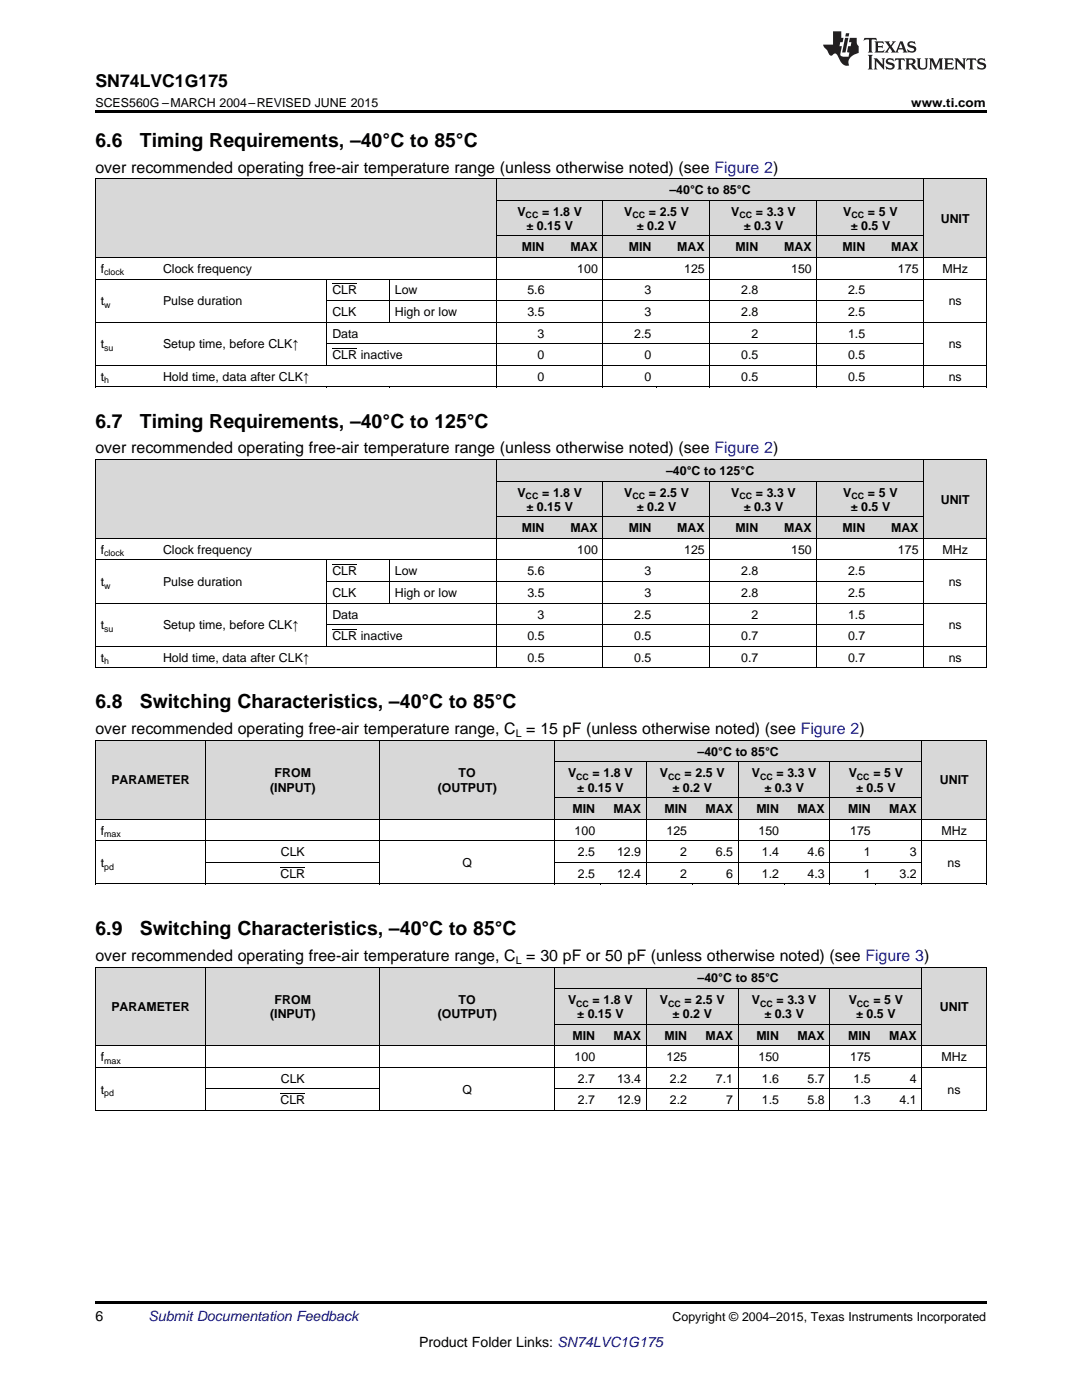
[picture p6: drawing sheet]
<svg xmlns="http://www.w3.org/2000/svg" width="216mm" height="279mm" viewBox="0 0 216 279" stroke-linecap="round" stroke-linejoin="round" font-family="sans-serif">
<g fill="#d8d8d8">
<path d="M19 193h22v15.8h-22z"/>
<path d="M41 193h34.8v15.8h-34.8z"/>
<path d="M75.8 193h34.9v15.8h-34.9z"/>
<path d="M110.7 204.5h9.1v4.3h-9.1z"/>
<path d="M119.8 204.5h9.2v4.3h-9.2z"/>
<path d="M129 204.5h9.2v4.3h-9.2z"/>
<path d="M138.2 204.5h9.2v4.3h-9.2z"/>
<path d="M147.4 204.5h9.1v4.3h-9.1z"/>
<path d="M156.5 204.5h9.2v4.3h-9.2z"/>
<path d="M165.7 204.5h9.1v4.3h-9.1z"/>
<path d="M174.8 204.5h9.2v4.3h-9.2z"/>
<path d="M184 193h12.8v15.8h-12.8z"/>
<path d="M110.7 197.3h9.1v7.2h-9.1z"/>
<path d="M119.8 197.3h9.2v7.2h-9.2z"/>
<path d="M129 197.3h9.2v7.2h-9.2z"/>
<path d="M138.2 197.3h9.2v7.2h-9.2z"/>
<path d="M147.4 197.3h9.1v7.2h-9.1z"/>
<path d="M156.5 197.3h9.2v7.2h-9.2z"/>
<path d="M165.7 197.3h9.1v7.2h-9.1z"/>
<path d="M174.8 197.3h9.2v7.2h-9.2z"/>
<path d="M110.7 193h9.1v4.3h-9.1z"/>
<path d="M119.8 193h9.2v4.3h-9.2z"/>
<path d="M129 193h9.2v4.3h-9.2z"/>
<path d="M138.2 193h9.2v4.3h-9.2z"/>
<path d="M147.4 193h9.1v4.3h-9.1z"/>
<path d="M156.5 193h9.2v4.3h-9.2z"/>
<path d="M165.7 193h9.1v4.3h-9.1z"/>
<path d="M174.8 193h9.2v4.3h-9.2z"/>
<path d="M19 147.8h22v15.7h-22z"/>
<path d="M41 147.8h34.8v15.7h-34.8z"/>
<path d="M75.8 147.8h34.9v15.7h-34.9z"/>
<path d="M110.7 159.2h9.1v4.3h-9.1z"/>
<path d="M119.8 159.2h9.2v4.3h-9.2z"/>
<path d="M129 159.2h9.2v4.3h-9.2z"/>
<path d="M138.2 159.2h9.2v4.3h-9.2z"/>
<path d="M147.4 159.2h9.1v4.3h-9.1z"/>
<path d="M156.5 159.2h9.2v4.3h-9.2z"/>
<path d="M165.7 159.2h9.1v4.3h-9.1z"/>
<path d="M174.8 159.2h9.2v4.3h-9.2z"/>
<path d="M184 147.8h12.8v15.7h-12.8z"/>
<path d="M110.7 152.1h9.1v7.1h-9.1z"/>
<path d="M119.8 152.1h9.2v7.1h-9.2z"/>
<path d="M129 152.1h9.2v7.1h-9.2z"/>
<path d="M138.2 152.1h9.2v7.1h-9.2z"/>
<path d="M147.4 152.1h9.1v7.1h-9.1z"/>
<path d="M156.5 152.1h9.2v7.1h-9.2z"/>
<path d="M165.7 152.1h9.1v7.1h-9.1z"/>
<path d="M174.8 152.1h9.2v7.1h-9.2z"/>
<path d="M110.7 147.8h9.1v4.3h-9.1z"/>
<path d="M119.8 147.8h9.2v4.3h-9.2z"/>
<path d="M129 147.8h9.2v4.3h-9.2z"/>
<path d="M138.2 147.8h9.2v4.3h-9.2z"/>
<path d="M147.4 147.8h9.1v4.3h-9.1z"/>
<path d="M156.5 147.8h9.2v4.3h-9.2z"/>
<path d="M165.7 147.8h9.1v4.3h-9.1z"/>
<path d="M174.8 147.8h9.2v4.3h-9.2z"/>
<path d="M19 91.8h12.5v15.7h-12.5z"/>
<path d="M31.5 91.8h33.8v15.7h-33.8z"/>
<path d="M65.3 91.8h12.4v15.7h-12.4z"/>
<path d="M77.7 91.8h21.4v15.7h-21.4z"/>
<path d="M99.1 103.2h10.6v4.3h-10.6z"/>
<path d="M109.7 103.2h10.7v4.3h-10.7z"/>
<path d="M120.4 103.2h10.7v4.3h-10.7z"/>
<path d="M131.1 103.2h10.6v4.3h-10.6z"/>
<path d="M141.7 103.2h10.7v4.3h-10.7z"/>
<path d="M152.4 103.2h10.7v4.3h-10.7z"/>
<path d="M163.1 103.2h10.6v4.3h-10.6z"/>
<path d="M173.7 103.2h10.7v4.3h-10.7z"/>
<path d="M184.4 91.8h12.4v15.7h-12.4z"/>
<path d="M99.1 96.1h10.6v7.1h-10.6z"/>
<path d="M109.7 96.1h10.7v7.1h-10.7z"/>
<path d="M120.4 96.1h10.7v7.1h-10.7z"/>
<path d="M131.1 96.1h10.6v7.1h-10.6z"/>
<path d="M141.7 96.1h10.7v7.1h-10.7z"/>
<path d="M152.4 96.1h10.7v7.1h-10.7z"/>
<path d="M163.1 96.1h10.6v7.1h-10.6z"/>
<path d="M173.7 96.1h10.7v7.1h-10.7z"/>
<path d="M99.1 91.8h10.6v4.3h-10.6z"/>
<path d="M109.7 91.8h10.7v4.3h-10.7z"/>
<path d="M120.4 91.8h10.7v4.3h-10.7z"/>
<path d="M131.1 91.8h10.6v4.3h-10.6z"/>
<path d="M141.7 91.8h10.7v4.3h-10.7z"/>
<path d="M152.4 91.8h10.7v4.3h-10.7z"/>
<path d="M163.1 91.8h10.6v4.3h-10.6z"/>
<path d="M173.7 91.8h10.7v4.3h-10.7z"/>
<path d="M19 35.7h12.5v15.7h-12.5z"/>
<path d="M31.5 35.7h33.8v15.7h-33.8z"/>
<path d="M65.3 35.7h12.4v15.7h-12.4z"/>
<path d="M77.7 35.7h21.4v15.7h-21.4z"/>
<path d="M99.1 47.1h10.6v4.3h-10.6z"/>
<path d="M109.7 47.1h10.7v4.3h-10.7z"/>
<path d="M120.4 47.1h10.7v4.3h-10.7z"/>
<path d="M131.1 47.1h10.6v4.3h-10.6z"/>
<path d="M141.7 47.1h10.7v4.3h-10.7z"/>
<path d="M152.4 47.1h10.7v4.3h-10.7z"/>
<path d="M163.1 47.1h10.6v4.3h-10.6z"/>
<path d="M173.7 47.1h10.7v4.3h-10.7z"/>
<path d="M184.4 35.7h12.4v15.7h-12.4z"/>
<path d="M99.1 40h10.6v7.1h-10.6z"/>
<path d="M109.7 40h10.7v7.1h-10.7z"/>
<path d="M120.4 40h10.7v7.1h-10.7z"/>
<path d="M131.1 40h10.6v7.1h-10.6z"/>
<path d="M141.7 40h10.7v7.1h-10.7z"/>
<path d="M152.4 40h10.7v7.1h-10.7z"/>
<path d="M163.1 40h10.6v7.1h-10.6z"/>
<path d="M173.7 40h10.7v7.1h-10.7z"/>
<path d="M99.1 35.7h10.6v4.3h-10.6z"/>
<path d="M109.7 35.7h10.7v4.3h-10.7z"/>
<path d="M120.4 35.7h10.7v4.3h-10.7z"/>
<path d="M131.1 35.7h10.6v4.3h-10.6z"/>
<path d="M141.7 35.7h10.7v4.3h-10.7z"/>
<path d="M152.4 35.7h10.7v4.3h-10.7z"/>
<path d="M163.1 35.7h10.6v4.3h-10.6z"/>
<path d="M173.7 35.7h10.7v4.3h-10.7z"/>
</g>
<g fill="#000">
<path d="M19 22h177.8v.5h-177.8zM19 77.2l.2 .1zM65.2 77.2l.1 .1zM77.6 77.2l.1 .1zM99 77.2l.1 .1zM120.3 77.2l.1 .1zM131 77.2l.1 .1zM141.6 77.2l.1 .1zM162.9 77.2l.2 .1zM184.3 77.2l.1 .1zM196.7 77.2l.1 .1zM19 133.3h.2z"/>
<path d="M65.2 133.3h.1zM77.6 133.3h.1zM99 133.3h.1zM109.6 133.3h.1zM120.3 133.3h.1zM131 133.3h.1zM141.6 133.3h.1zM152.3 133.3h.1zM162.9 133.3h.2zM173.6 133.3h.1zM184.3 133.3h.1zM196.7 133.3h.1z"/>
<path d="M19 176.4l.2 .1zM75.7 176.4l.1 .1zM110.6 176.4l.1 .1zM119.7 176.4l.1 .1zM128.9 176.4l.1 .1zM138.1 176.4l.1 .1zM147.2 176.4l.2 .1zM156.4 176.4l.1 .1zM165.6 176.4l.1 .1zM174.7 176.4l.1 .1zM183.9 176.4l.1 .1zM196.7 176.4l.1 .1z"/>
<path d="M19 259.7h177.8v.5h-177.8z"/>
</g>
<g fill="none" stroke="#000" stroke-width=".2">
<path d="M19 35.6l177.8 .1v41.6M19.1 35.7v41.6M99 35.7v41.6M99.1 40h85.3M120.3 40v37.3M141.7 40v37.3M163 40v37.3M184.3 35.7v41.6M19 55.7h177.8M19 51.4h177.8M65.2 55.7v17.3M65.3 60h119.1"/>
<path d="M77.7 55.7v8.6M99.1 47.1h85.3M19 77.2h177.8M19 72.9h177.8M19 64.3h177.8M65.3 68.6h119.1M19 91.7h177.8M19.1 91.7v41.6M99 91.7v41.6M99.1 96h85.3M120.3 96v37.3M141.7 96v37.3"/>
<path d="M163 96v37.3M184.3 91.7v41.6M196.8 91.7v41.6M19 111.7h177.8M19 107.4h177.8M65.2 111.8v17.2M65.3 116h119.1M77.7 111.8v8.6M99.1 103.1h85.3M19 133.3h177.8M19 129h177.8M19 120.4h177.8"/>
<path d="M65.3 124.7h119.1M19 147.8h177.8M19.1 147.8v28.7M41 147.8v28.7M75.8 147.8v28.7M110.6 147.8v28.7M110.7 159.2h73.3M110.7 152.1h73.3M129 152.1v24.4M147.3 152.1v24.4M165.6 152.1v24.4M184 147.8v28.7"/>
<path d="M196.8 147.8v28.7M19 176.4h177.8M19 167.8h177.8M19 163.5h177.8M41 172.1h34.8M110.7 172.1h73.3M19 193h177.8M19.1 193v28.7M41 193v28.7M75.8 193v28.7M110.6 193v28.7M110.7 197.3h73.3"/>
<path d="M129 197.3v24.4M147.3 197.3v24.4M165.6 197.3v24.4M184 193v28.7M196.8 193v28.7M19 213h177.8M19 208.7h177.8M41 217.3h34.8M110.7 217.3h73.3M110.7 204.4h73.3M19 221.6h177.8"/>
</g>
<g fill="#231f20">
<path d="M172.5 7.6l-.1 .5 .4-.2h.6v.1v2.1l-.2 .4h.9l-.2-.4v-2.1l.1-.1h.5l.5 .2-.2-.5zM174.5 8.3l.2 .3v1.5l-.2 .4h1.8l.2-.6a1.04 1.04 0 0 1-1.3 .2v-.7h.6l.3 .2v-.6l-.3 .2h-.6v-.6l.8-.1 .4 .3-.2-.5zM176.5 8.3l.9 1.1-.9 1.1h.8l-.2-.2 .4-.7 .5 .7-.2 .2h1.5l-.2-.2 .2-.4h.9l.1 .4-.2 .2h1l-.3-.3-.7-1.9h-.5l-.9 2-.8-1 .9-1h-.8l.1 .3-.4 .5-.3-.6 .1-.2zM179.7 8.6l.4 1h-.7zM181.3 8.4a.63 .63 0 0 0-.2 .7 .63 .63 0 0 0 .6 .4l.6 .2 .1 .2a.75 .75 0 0 1-.7 .4 .75 .75 0 0 1-.6-.5l.1 .7 .1-.1a1.11 1.11 0 0 0 1.5-.6 1.13 1.13 0 0 0-1.2-.8l-.1-.4a1.04 1.04 0 0 1 1.2 .2l-.2-.5-.2 .1-.4-.2zM173.2 10.9l.2 .4v2.2l-.2 .4h1l-.3-.4v-2.2l.3-.4zM174.3 11.6l.3 .4v1.5l-.3 .4h.8l-.2-.4v-1.3l1.5 1.7v-1.9l.2-.4h-.7l.2 .4v.9l-1.1-1.3zM177 11.8a.62 .62 0 0 0-.2 .7 .62 .62 0 0 0 .6 .4l.6 .1 .1 .3a.76 .76 0 0 1-.7 .3 .76 .76 0 0 1-.7-.4l.2 .7 .1-.1a1.11 1.11 0 0 0 1.5-.6 1.13 1.13 0 0 0-1.2-.8l-.1-.4a1.04 1.04 0 0 1 1.2 .2l-.2-.6-.2 .1-.5-.1zM178.7 11.6l-.2 .6a.61 .61 0 0 1 .8-.3v1.6l-.2 .4h.9l-.2-.4v-1.6a.63 .63 0 0 1 .7 .3l-.1-.6zM180.6 11.6l.3 .4v1.5l-.3 .4h1l-.2-.2-.1-.8 .6 .2a.76 .76 0 0 0 1.2 .7l-1-1a.58 .58 0 0 0 .6-.5 .58 .58 0 0 0-.5-.6zM181.4 11.9h.1a.45 .45 0 0 1 .5 .1 .45 .45 0 0 1 .1 .5l-.8 .2zM182.9 11.6l.2 .2a2.17 2.17 0 0 0 .3 1.9 .99 .99 0 0 0 1.6-.6v-1.1l.2-.4h-.7l.2 .2a1.92 1.92 0 0 1-.2 1.8 .6 .6 0 0 1-.9-.5v-1.1l.2-.4zM185.4 11.6l.2 .4v1.5l-.2 .4h.7l-.2-.4v-1.4l.8 1.8 .8-1.8v1.4l-.2 .4h.9l-.2-.4v-1.5l.2-.4h-.8l-.6 1.5-.6-1.5zM188.4 11.6l.2 .4v1.5l-.2 .4h1.8l.1-.6a1.04 1.04 0 0 1-1.2 .1v-.6h.5l.4 .2v-.6l-.4 .2h-.5v-.7h.8l.3 .3-.1-.6zM190.5 11.6l.2 .4v1.5l-.2 .4h.7l-.2-.4v-1.3l1.5 1.7v-1.9l.2-.4h-.7l.2 .4v.9l-1.1-1.3zM192.9 11.6l-.1 .6a.61 .61 0 0 1 .7-.3l.1 1.6-.3 .4h1l-.3-.4 .1-1.6a.63 .63 0 0 1 .7 .3l-.1-.6zM195.2 11.8a.62 .62 0 0 0-.2 .7 .62 .62 0 0 0 .6 .4l.6 .1 .1 .3a.76 .76 0 0 1-.7 .3 .76 .76 0 0 1-.6-.4l.1 .7 .1-.1a1.11 1.11 0 0 0 1.6-.6 1.13 1.13 0 0 0-1.3-.8l-.1-.4a1.04 1.04 0 0 1 1.2 .2l-.1-.6-.2 .1-.5-.1z"/>
<path d="M166.2 6.3v2.6h-1.9v.4l.8 .9a.91 .91 0 0 0 1 .8 .56 .56 0 0 1 .5-.3 .56 .56 0 0 1 .5 .3l.4 .8a1.53 1.53 0 0 0 1.9 1.2 1.54 1.54 0 0 1 1-2.1l.9-.3v-1.4a1.52 1.52 0 0 1-.4-1.6h-1.3l-.2 .8h.5l-.2 .8h-.5l-.1 1v.2l.4 .1-.2 .8a1.93 1.93 0 0 1-1.6-.3l.3-1.8h-.5l.2-.8h.4l.2-.8h-.4v-1.3zM168.6 7.6l-.6 2.9h.7l.6-2.9zM168.8 6.6l-.1 .7h.6l.2-.7z"/>
</g>
<path d="M66.3 56.6h5M66.3 69.5h5M66.3 112.7h5M66.3 125.6h5M56 173h4.9M56 218.3h4.9" fill="none" stroke="#000" stroke-width=".2"/>
<g font-size="3.9">
<text x="19" y="29.3">6.6</text>
<text x="27.9" y="29.3">Timing Requirements, –40°C to 85°C</text>
<text x="19" y="85.3">6.7</text>
<text x="27.9" y="85.3">Timing Requirements, –40°C to 125°C</text>
<text x="19" y="141.4">6.8</text>
<text x="27.9" y="141.4">Switching Characteristics, –40°C to 85°C</text>
<text x="19" y="186.6">6.9</text>
<text x="27.9" y="186.6">Switching Characteristics, –40°C to 85°C</text>
</g>
<text font-size="3.5" x="19" y="17.3">SN74LVC1G175</text>
<g font-size="3.2">
<text x="19" y="34.4">over recommended operating free-air temperature range (unless otherwise noted) (see Figure 2)</text>
<text x="19" y="90.5">over recommended operating free-air temperature range (unless otherwise noted) (see Figure 2)</text>
<text x="19" y="146.5">over recommended operating free-air temperature range, C = 15 pF (unless otherwise noted) (see Figure 2)</text>
<text x="19" y="191.8">over recommended operating free-air temperature range, C = 30 pF or 50 pF (unless otherwise noted) (see Figure 3)</text>
</g>
<g font-size="2.8">
<text x="19" y="263.6">6</text>
<text x="83.6" y="268.9">Product Folder Links: SN74LVC1G175</text>
</g>
<text font-size="2.8" fill="#0000c8" x="29.6" y="263.6">Submit Documentation Feedback</text>
<g font-size="2.5">
<text x="19" y="21.4">SCES560G –MARCH 2004–REVISED JUNE 2015</text>
<text x="181.8" y="21.4">www.ti.com</text>
<text x="133.6" y="38.7">–40°C to 85°C</text>
<text x="103.3" y="43">V</text>
<text x="105.1" y="45.9">± 0.15 V</text>
<text x="108.2" y="43">=</text>
<text x="110.3" y="43">1.8 V</text>
<text x="124.6" y="43">V</text>
<text x="127.1" y="45.9">± 0.2 V</text>
<text x="129.5" y="43">=</text>
<text x="131.7" y="43">2.5 V</text>
<text x="145.9" y="43">V</text>
<text x="148.4" y="45.9">± 0.3 V</text>
<text x="150.8" y="43">=</text>
<text x="153" y="43">3.3 V</text>
<text x="168.3" y="43">V</text>
<text x="169.8" y="45.9">± 0.5 V</text>
<text x="173.2" y="43">= 5 V</text>
<text x="187.7" y="44.4">UNIT</text>
<text x="104.1" y="50.2">MIN</text>
<text x="113.8" y="50.2">MAX</text>
<text x="125.4" y="50.2">MIN</text>
<text x="135.1" y="50.2">MAX</text>
<text x="146.8" y="50.2">MIN</text>
<text x="156.5" y="50.2">MAX</text>
<text x="168.1" y="50.2">MIN</text>
<text x="177.8" y="50.2">MAX</text>
<text x="20.1" y="54.5">f</text>
<text x="32.5" y="54.5">Clock frequency</text>
<text x="66.3" y="58.8">CLR</text>
<text x="78.8" y="58.8">Low</text>
<text x="105.2" y="58.8">5.6</text>
<text x="115.2" y="54.5">100</text>
<text x="128.6" y="58.8">3</text>
<text x="136.5" y="54.5">125</text>
<text x="147.9" y="58.8">2.8</text>
<text x="157.9" y="54.5">150</text>
<text x="169.2" y="58.8">2.5</text>
<text x="179.2" y="54.5">175</text>
<text x="188.1" y="54.5">MHz</text>
<text x="20.1" y="60.9">t</text>
<text x="32.5" y="60.9">Pulse duration</text>
<text x="66.3" y="63.1">CLK</text>
<text x="78.8" y="63.1">High or low</text>
<text x="105.2" y="63.1">3.5</text>
<text x="128.6" y="63.1">3</text>
<text x="147.9" y="63.1">2.8</text>
<text x="169.2" y="63.1">2.5</text>
<text x="189.3" y="60.9">ns</text>
<text x="20.1" y="69.5">t</text>
<text x="32.5" y="69.5">Setup time, before CLK↑</text>
<text x="66.3" y="67.4">Data</text>
<text x="66.3" y="71.7">CLR inactive</text>
<text x="107.3" y="67.4">3</text>
<text x="107.3" y="71.7">0</text>
<text x="126.5" y="67.4">2.5</text>
<text x="128.6" y="71.7">0</text>
<text x="147.9" y="71.7">0.5</text>
<text x="149.9" y="67.4">2</text>
<text x="169.2" y="67.4">1.5</text>
<text x="169.2" y="71.7">0.5</text>
<text x="189.3" y="69.5">ns</text>
<text x="20.1" y="76">t</text>
<text x="32.5" y="76">Hold time, data after CLK↑</text>
<text x="107.3" y="76">0</text>
<text x="128.6" y="76">0</text>
<text x="147.9" y="76">0.5</text>
<text x="169.2" y="76">0.5</text>
<text x="189.3" y="76">ns</text>
<text x="132.9" y="94.8">–40°C to 125°C</text>
<text x="103.3" y="99.1">V</text>
<text x="105.1" y="101.9">± 0.15 V</text>
<text x="108.2" y="99.1">=</text>
<text x="110.3" y="99.1">1.8 V</text>
<text x="124.6" y="99.1">V</text>
<text x="127.1" y="101.9">± 0.2 V</text>
<text x="129.5" y="99.1">=</text>
<text x="131.7" y="99.1">2.5 V</text>
<text x="145.9" y="99.1">V</text>
<text x="148.4" y="101.9">± 0.3 V</text>
<text x="150.8" y="99.1">=</text>
<text x="153" y="99.1">3.3 V</text>
<text x="168.3" y="99.1">V</text>
<text x="169.8" y="101.9">± 0.5 V</text>
<text x="173.2" y="99.1">= 5 V</text>
<text x="187.7" y="100.5">UNIT</text>
<text x="104.1" y="106.2">MIN</text>
<text x="113.8" y="106.2">MAX</text>
<text x="125.4" y="106.2">MIN</text>
<text x="135.1" y="106.2">MAX</text>
<text x="146.8" y="106.2">MIN</text>
<text x="156.5" y="106.2">MAX</text>
<text x="168.1" y="106.2">MIN</text>
<text x="177.8" y="106.2">MAX</text>
<text x="20.1" y="110.5">f</text>
<text x="32.5" y="110.5">Clock frequency</text>
<text x="115.2" y="110.5">100</text>
<text x="136.5" y="110.5">125</text>
<text x="157.9" y="110.5">150</text>
<text x="179.2" y="110.5">175</text>
<text x="188.1" y="110.5">MHz</text>
<text x="20.1" y="117">t</text>
<text x="32.5" y="117">Pulse duration</text>
<text x="66.3" y="114.8">CLR</text>
<text x="66.3" y="119.1">CLK</text>
<text x="78.8" y="114.8">Low</text>
<text x="78.8" y="119.1">High or low</text>
<text x="105.2" y="114.8">5.6</text>
<text x="105.2" y="119.1">3.5</text>
<text x="128.6" y="114.8">3</text>
<text x="128.6" y="119.1">3</text>
<text x="147.9" y="114.8">2.8</text>
<text x="147.9" y="119.1">2.8</text>
<text x="169.2" y="114.8">2.5</text>
<text x="169.2" y="119.1">2.5</text>
<text x="189.3" y="117">ns</text>
<text x="20.1" y="125.6">t</text>
<text x="32.5" y="125.6">Setup time, before CLK↑</text>
<text x="66.3" y="123.4">Data</text>
<text x="107.3" y="123.4">3</text>
<text x="126.5" y="123.4">2.5</text>
<text x="149.9" y="123.4">2</text>
<text x="169.2" y="123.4">1.5</text>
<text x="189.3" y="125.6">ns</text>
<text x="66.3" y="127.7">CLR inactive</text>
<text x="105.2" y="127.7">0.5</text>
<text x="126.5" y="127.7">0.5</text>
<text x="147.9" y="127.7">0.7</text>
<text x="169.2" y="127.7">0.7</text>
<text x="20.1" y="132">t</text>
<text x="32.5" y="132">Hold time, data after CLK↑</text>
<text x="105.2" y="132">0.5</text>
<text x="126.5" y="132">0.5</text>
<text x="147.9" y="132">0.7</text>
<text x="169.2" y="132">0.7</text>
<text x="189.3" y="132">ns</text>
<text x="54.8" y="155.2">FROM</text>
<text x="91.5" y="155.2">TO</text>
<text x="113.3" y="155.2">V</text>
<text x="118.3" y="155.2">=</text>
<text x="120.4" y="155.2">1.8 V</text>
<text x="131.7" y="155.2">V</text>
<text x="136.6" y="155.2">=</text>
<text x="138.8" y="155.2">2.5 V</text>
<text x="139.2" y="150.8">–40°C to 85°C</text>
<text x="150" y="155.2">V</text>
<text x="154.9" y="155.2">=</text>
<text x="157.1" y="155.2">3.3 V</text>
<text x="169.4" y="155.2">V</text>
<text x="174.3" y="155.2">= 5 V</text>
<text x="22.2" y="156.6">PARAMETER</text>
<text x="53.9" y="158">(INPUT)</text>
<text x="87.3" y="158">(OUTPUT)</text>
<text x="115.2" y="158">± 0.15 V</text>
<text x="134.2" y="158">± 0.2 V</text>
<text x="152.5" y="158">± 0.3 V</text>
<text x="170.9" y="158">± 0.5 V</text>
<text x="187.5" y="156.6">UNIT</text>
<text x="20.1" y="166.6">f</text>
<text x="114.2" y="162.3">MIN</text>
<text x="114.7" y="166.6">100</text>
<text x="122.4" y="162.3">MAX</text>
<text x="132.6" y="162.3">MIN</text>
<text x="133" y="166.6">125</text>
<text x="140.8" y="162.3">MAX</text>
<text x="150.9" y="162.3">MIN</text>
<text x="151.3" y="166.6">150</text>
<text x="159.1" y="162.3">MAX</text>
<text x="169.2" y="162.3">MIN</text>
<text x="169.7" y="166.6">175</text>
<text x="177.4" y="162.3">MAX</text>
<text x="187.9" y="166.6">MHz</text>
<text x="20.1" y="173">t</text>
<text x="56" y="170.9">CLK</text>
<text x="92.3" y="173">Q</text>
<text x="115.3" y="170.9">2.5</text>
<text x="123.1" y="170.9">12.9</text>
<text x="135.7" y="170.9">2</text>
<text x="142.8" y="170.9">6.5</text>
<text x="152" y="170.9">1.4</text>
<text x="161.1" y="170.9">4.6</text>
<text x="172.4" y="170.9">1</text>
<text x="181.5" y="170.9">3</text>
<text x="189.1" y="173">ns</text>
<text x="56" y="175.2">CLR</text>
<text x="115.3" y="175.2">2.5</text>
<text x="123.1" y="175.2">12.4</text>
<text x="135.7" y="175.2">2</text>
<text x="144.9" y="175.2">6</text>
<text x="152" y="175.2">1.2</text>
<text x="161.1" y="175.2">4.3</text>
<text x="172.4" y="175.2">1</text>
<text x="179.5" y="175.2">3.2</text>
<text x="139.2" y="196.1">–40°C to 85°C</text>
<text x="22.2" y="201.8">PARAMETER</text>
<text x="53.9" y="203.2">(INPUT)</text>
<text x="54.8" y="200.4">FROM</text>
<text x="87.3" y="203.2">(OUTPUT)</text>
<text x="91.5" y="200.4">TO</text>
<text x="113.3" y="200.4">V</text>
<text x="115.2" y="203.2">± 0.15 V</text>
<text x="118.3" y="200.4">=</text>
<text x="120.4" y="200.4">1.8 V</text>
<text x="131.7" y="200.4">V</text>
<text x="134.2" y="203.2">± 0.2 V</text>
<text x="136.6" y="200.4">=</text>
<text x="138.8" y="200.4">2.5 V</text>
<text x="150" y="200.4">V</text>
<text x="152.5" y="203.2">± 0.3 V</text>
<text x="154.9" y="200.4">=</text>
<text x="157.1" y="200.4">3.3 V</text>
<text x="169.4" y="200.4">V</text>
<text x="170.9" y="203.2">± 0.5 V</text>
<text x="174.3" y="200.4">= 5 V</text>
<text x="187.5" y="201.8">UNIT</text>
<text x="114.2" y="207.5">MIN</text>
<text x="122.4" y="207.5">MAX</text>
<text x="132.6" y="207.5">MIN</text>
<text x="140.8" y="207.5">MAX</text>
<text x="150.9" y="207.5">MIN</text>
<text x="159.1" y="207.5">MAX</text>
<text x="169.2" y="207.5">MIN</text>
<text x="177.4" y="207.5">MAX</text>
<text x="20.1" y="211.8">f</text>
<text x="114.7" y="211.8">100</text>
<text x="133" y="211.8">125</text>
<text x="151.3" y="211.8">150</text>
<text x="169.7" y="211.8">175</text>
<text x="187.9" y="211.8">MHz</text>
<text x="20.1" y="218.3">t</text>
<text x="56" y="220.4">CLR</text>
<text x="56" y="216.1">CLK</text>
<text x="92.3" y="218.3">Q</text>
<text x="115.3" y="216.1">2.7</text>
<text x="115.3" y="220.4">2.7</text>
<text x="123.1" y="216.1">13.4</text>
<text x="123.1" y="220.4">12.9</text>
<text x="133.7" y="216.1">2.2</text>
<text x="133.7" y="220.4">2.2</text>
<text x="142.8" y="216.1">7.1</text>
<text x="144.9" y="220.4">7</text>
<text x="152" y="216.1">1.6</text>
<text x="152" y="220.4">1.5</text>
<text x="161.1" y="216.1">5.7</text>
<text x="161.1" y="220.4">5.8</text>
<text x="170.3" y="216.1">1.5</text>
<text x="170.3" y="220.4">1.3</text>
<text x="179.5" y="220.4">4.1</text>
<text x="181.5" y="216.1">4</text>
<text x="189.1" y="218.3">ns</text>
<text x="134.2" y="263.6">Copyright © 2004–2015, Texas Instruments Incorporated</text>
</g>
<g font-size="2.1">
<text x="102.9" y="147.2">L</text>
<text x="102.9" y="192.4">L</text>
</g>
<g font-size="1.8">
<text x="104.9" y="43.5">CC</text>
<text x="126.2" y="43.5">CC</text>
<text x="147.5" y="43.5">CC</text>
<text x="169.9" y="43.5">CC</text>
<text x="20.8" y="55">clock</text>
<text x="20.8" y="61.4">w</text>
<text x="20.8" y="70">su</text>
<text x="20.8" y="76.5">h</text>
<text x="104.9" y="99.6">CC</text>
<text x="126.2" y="99.6">CC</text>
<text x="147.5" y="99.6">CC</text>
<text x="169.9" y="99.6">CC</text>
<text x="20.8" y="111">clock</text>
<text x="20.8" y="117.5">w</text>
<text x="20.8" y="126.1">su</text>
<text x="20.8" y="132.5">h</text>
<text x="115" y="155.6">CC</text>
<text x="133.3" y="155.6">CC</text>
<text x="151.7" y="155.6">CC</text>
<text x="171" y="155.6">CC</text>
<text x="20.8" y="167.1">max</text>
<text x="20.8" y="173.5">pd</text>
<text x="115" y="200.9">CC</text>
<text x="133.3" y="200.9">CC</text>
<text x="151.7" y="200.9">CC</text>
<text x="171" y="200.9">CC</text>
<text x="20.8" y="212.3">max</text>
<text x="20.8" y="218.8">pd</text>
</g>
</svg>
